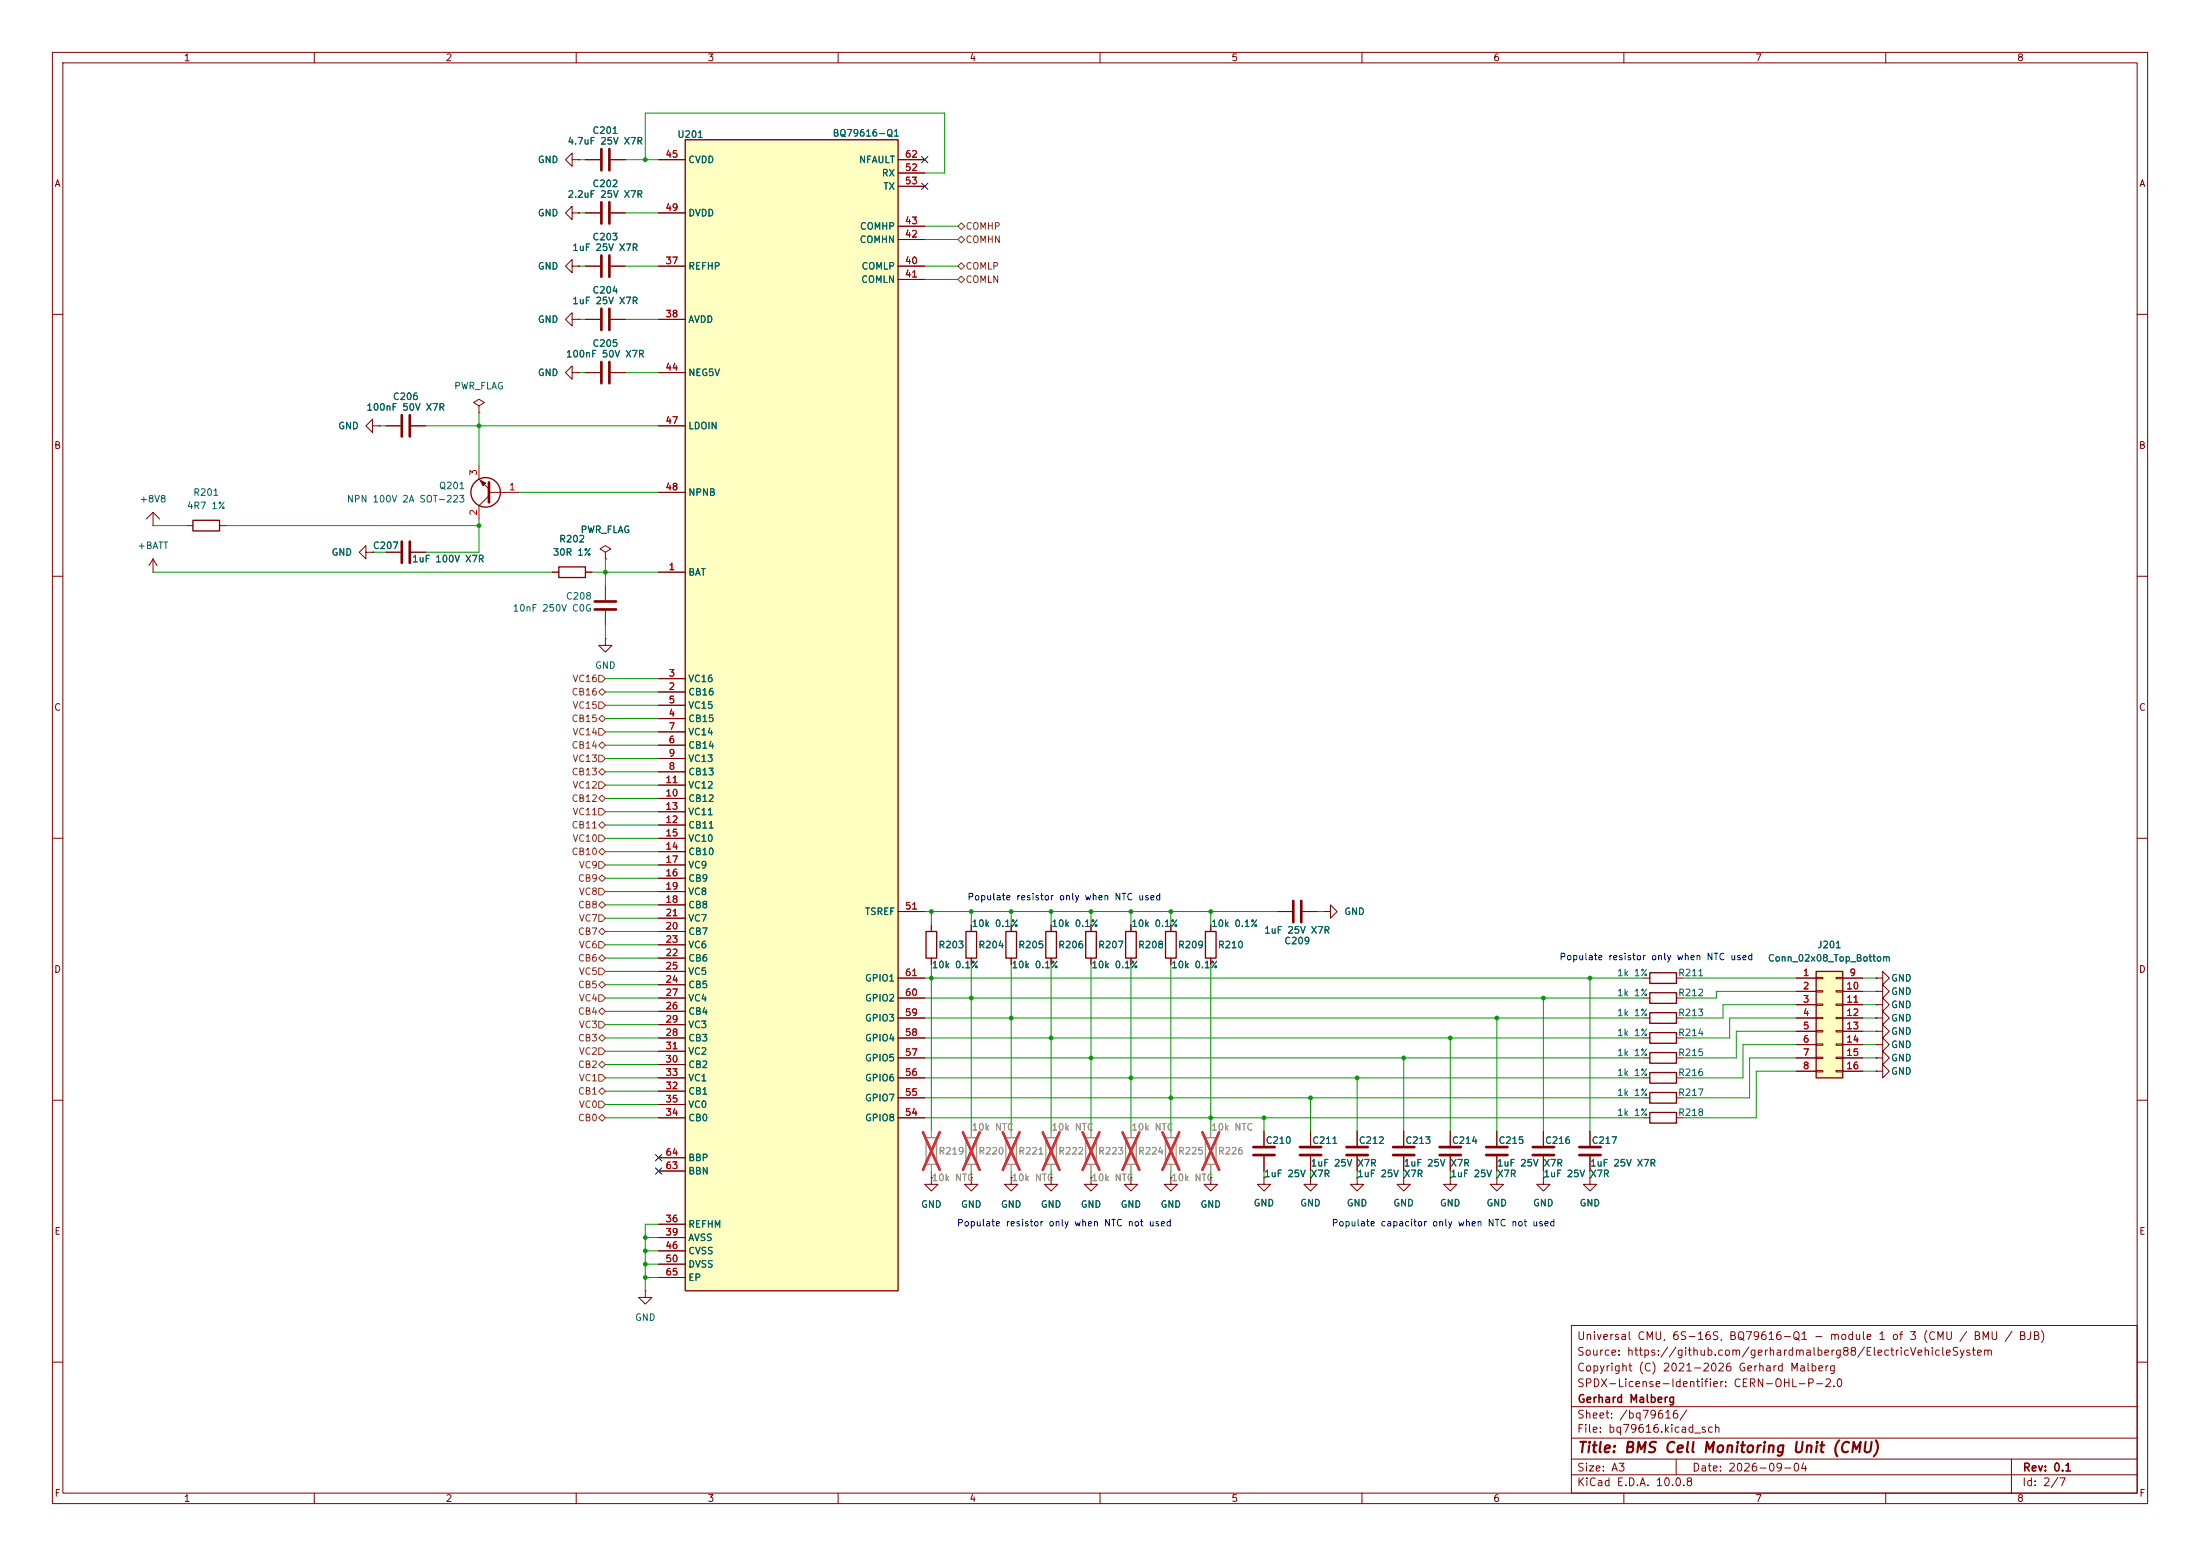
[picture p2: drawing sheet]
<svg xmlns="http://www.w3.org/2000/svg" width="420mm" height="297mm" viewBox="0 0 420 297" stroke-linecap="round" stroke-linejoin="round" font-family="sans-serif">
<g fill="none" stroke="#840000" stroke-width=".19">
<path d="M10 10h400v277h-400zM12 12h396v273h-396zM60 10v2M110 10v2M160 10v2M210 10v2M260 10v2M310 10v2M360 10v2M109.2 50.8v-1.3l-1.3 1.3 1.3 1.3v-1.3h1.3M110.5 50.8h.1M111.8 50.8h2.8"/>
<path d="M111.8 40.6h2.8M116.6 50.8h2.8M116.6 40.6h2.8M10 60h2M109.2 61v-1.3l-1.3 1.3 1.3 1.2v-1.2h1.3M110.5 61h.1M111.8 61h2.8M116.6 61h2.8M408 60h2M71.1 81.3v-1.3l-1.3 1.3 1.3 1.3v-1.3h1.3M72.4 81.3h.1M10 110h2"/>
<path d="M115.6 105.4l1-.6-1-.7-1 .7 1 .6v1.3M115.6 106.7h.1M408 110h2M10 160h2M408 160h2M177.8 176.5v1.3M185.4 176.5v1.3M215.9 176.5v1.3M223.5 176.5v1.3M231.1 176.5v1.3M243.8 174h2.8M248.7 174h2.8"/>
<path d="M252.7 174h1.3v-1.3l1.3 1.3-1.3 1.3v-1.3M252.7 174h.1M177.8 182.9v1.3M185.4 182.9v1.3M215.9 182.9v1.3M223.5 182.9v1.3M231.1 182.9v1.3M313.7 198.1h1.3M313.7 194.3h1.3M313.7 190.5h1.3M313.7 186.7h1.3M320 198.1h1.3"/>
<path d="M320 194.3h1.3M320 190.5h1.3M320 186.7h1.3M358.1 194.3h1.3v-1.3l1.3 1.3-1.3 1.3v-1.3M358.1 194.3h.1M358.1 191.8h1.3v-1.3l1.3 1.3-1.3 1.2v-1.2M358.1 191.8h.1M358.1 196.9h1.3v-1.3l1.3 1.3-1.3 1.2v-1.2M358.1 196.9h.1M10 210h2M276.9 215.9v2.8M285.7 215.9v2.8"/>
<path d="M294.6 215.9v2.8M303.5 215.9v2.8M313.7 213.4h1.3M313.7 205.7h1.3M313.7 201.9h1.3M313.7 209.6h1.3M320 213.4h1.3M320 205.7h1.3M320 201.9h1.3M320 209.6h1.3M408 210h2M268 224.8v1.3h1.2l-1.2 1.2-1.3-1.2h1.3"/>
<path d="M268 224.8h.1M276.9 220.7v2.8M285.7 224.8v1.3h1.3l-1.3 1.2-1.2-1.2h1.2M285.7 224.8h.1M285.7 220.7v2.8M294.6 224.8v1.3h1.3l-1.3 1.2-1.2-1.2h1.2M294.6 224.8h.1M294.6 220.7v2.8M303.5 224.8v1.3h1.3l-1.3 1.2-1.2-1.2h1.2M303.5 224.8h.1M303.5 220.7v2.8M123.2 246.4v1.2h1.3l-1.3 1.3-1.3-1.3h1.3"/>
<path d="M123.2 246.4h.1M300 253h108v32h-108zM10 260h2M300 278.5h108M300 274.5h108M300 268.5h108M320 278.5v3M384 278.5v6.5M408 260h2M60 285v2M110 285v2M160 285v2"/>
<path d="M210 285v2M260 285v2M300 281.5h108M310 285v2M360 285v2"/>
</g>
<g fill="none" stroke="#840000" stroke-width=".25">
<path d="M176.8 177.8h2v5.1h-2zM184.4 177.8h2v5.1h-2zM214.9 177.8h2v5.1h-2zM222.5 177.8h2v5.1h-2zM230.1 177.8h2.1v5.1h-2.1zM315 197.1h5v2h-5zM315 193.3h5v2h-5zM315 189.5h5v2h-5zM315 185.7h5v2h-5zM315 212.3h5v2.1h-5zM315 204.7h5v2.1h-5zM315 200.9h5v2h-5z"/>
<path d="M315 208.5h5v2.1h-5z"/>
</g>
<g fill="none" stroke="#840000" stroke-width=".51">
<path d="M114.8 38.6v4.1M116.3 38.6v4.1M114.8 48.8v4M114.8 58.9v4.1M116.3 48.8v4M116.3 58.9v4.1M246.9 172v4M248.4 172v4M274.8 218.9h4.1M283.7 218.9h4.1M292.6 218.9h4.1M301.5 218.9h4.1"/>
<path d="M274.8 220.5h4.1M283.7 220.5h4.1M292.6 220.5h4.1M301.5 220.5h4.1"/>
</g>
<path d="M230.1 217.2h2.1v5h-2.1z" fill="none" stroke="#9c9b98" stroke-width=".25"/>
<path d="M231.1 215.9v1.3M231.1 222.2v1.3" fill="none" stroke="#9c9b98" stroke-width=".19"/>
<path d="M229.5 216.1l3.2 7.2M232.7 216.1l-3.2 7.2" fill="none" stroke="#e12e31" stroke-width=".46"/>
<path d="M346.7 185.4h5.1v20.3h-5.1z" fill="#ffffc2"/>
<path d="M192 177.8h2.1v5.1h-2.1zM199.6 177.8h2.1v5.1h-2.1zM207.3 177.8h2v5.1h-2zM346.7 185.4h5.1v20.3h-5.1z" fill="none" stroke="#840000" stroke-width=".25"/>
<g fill="none" stroke="#840000" stroke-width=".19">
<path d="M109.2 30.5v-1.3l-1.3 1.3 1.3 1.3v-1.3h1.3M110.5 30.5h.1M111.8 30.5h2.8M116.6 30.5h2.8M109.2 40.6v-1.2l-1.3 1.2 1.3 1.3v-1.3h1.3M110.5 40.6h.1M109.2 71.1v-1.2l-1.3 1.2 1.3 1.3v-1.3h1.3M110.5 71.1h.1M111.8 71.1h2.8M116.6 71.1h2.8M69.8 105.4v-1.3l-1.2 1.3 1.2 1.3v-1.3h1.3M71.1 105.4h.1"/>
<path d="M73.7 105.4h2.8M78.5 105.4h2.8M193 176.5v1.3M200.7 176.5v1.3M208.3 176.5v1.3M193 182.9v1.3M200.7 182.9v1.3M208.3 182.9v1.3M342.9 186.7h3.8M342.9 189.2h3.8M342.9 191.8h3.8M342.9 194.3h3.8"/>
<path d="M342.9 196.9h3.8M342.9 199.4h3.8M346.7 186.6h1.3v.2h-1.3zM346.7 189.1h1.3v.3h-1.3zM346.7 191.6h1.3v.3h-1.3zM346.7 194.2h1.3v.2h-1.3zM346.7 196.7h1.3v.3h-1.3zM346.7 199.3h1.3v.2h-1.3zM350.5 186.6h1.3v.2h-1.3zM350.5 189.1h1.3v.3h-1.3zM350.5 191.6h1.3v.3h-1.3zM350.5 194.2h1.3v.2h-1.3z"/>
<path d="M350.5 196.7h1.3v.3h-1.3zM350.5 199.3h1.3v.2h-1.3zM351.8 186.7h3.8M351.8 189.2h3.8M351.8 191.8h3.8M351.8 194.3h3.8M351.8 196.9h3.8M351.8 199.4h3.8M358.1 199.4h1.3v-1.3l1.3 1.3-1.3 1.3v-1.3M358.1 199.4h.1M358.1 186.7h1.3v-1.3l1.3 1.3-1.3 1.3v-1.3M358.1 186.7h.1"/>
<path d="M358.1 189.2h1.3v-1.2l1.3 1.2-1.3 1.3v-1.3M358.1 189.2h.1M259.1 215.9v2.8M342.9 201.9h3.8M342.9 204.5h3.8M346.7 201.8h1.3v.3h-1.3zM346.7 204.3h1.3v.3h-1.3zM350.5 201.8h1.3v.3h-1.3zM350.5 204.3h1.3v.3h-1.3zM351.8 201.9h3.8M351.8 204.5h3.8M358.1 204.5h1.3v-1.3l1.3 1.3-1.3 1.2v-1.2"/>
<path d="M358.1 204.5h.1M358.1 201.9h1.3v-1.2l1.3 1.2-1.3 1.3v-1.3M358.1 201.9h.1M177.8 224.8v1.3h1.3l-1.3 1.2-1.3-1.2h1.3M177.8 224.8h.1M223.5 224.8v1.3h1.3l-1.3 1.2-1.3-1.2h1.3M223.5 224.8h.1M231.1 224.8v1.3h1.3l-1.3 1.2-1.2-1.2h1.2M231.1 224.8h.1M259.1 220.7v2.8M276.9 224.8v1.3h1.2l-1.2 1.2-1.3-1.2h1.3M276.9 224.8h.1"/>
</g>
<path d="M114.8 28.4v4.1M116.3 28.4v4.1M114.8 69.1v4.1M116.3 69.1v4.1M76.7 103.4v4M78.2 103.4v4M257 218.9h4.1M257 220.5h4.1" fill="none" stroke="#840000" stroke-width=".51"/>
<path d="M176.8 217.2h2v5h-2zM184.4 217.2h2v5h-2zM192 217.2h2.1v5h-2.1zM199.6 217.2h2.1v5h-2.1zM207.3 217.2h2v5h-2zM214.9 217.2h2v5h-2zM222.5 217.2h2v5h-2z" fill="none" stroke="#9c9b98" stroke-width=".25"/>
<g fill="none" stroke="#9c9b98" stroke-width=".19">
<path d="M177.8 215.9v1.3M185.4 215.9v1.3M193 215.9v1.3M200.7 215.9v1.3M208.3 215.9v1.3M215.9 215.9v1.3M223.5 215.9v1.3M177.8 222.2v1.3M185.4 222.2v1.3M193 222.2v1.3M200.7 222.2v1.3M208.3 222.2v1.3"/>
<path d="M215.9 222.2v1.3M223.5 222.2v1.3"/>
</g>
<g fill="none" stroke="#e12e31" stroke-width=".46">
<path d="M176.2 216.1l3.2 7.2M179.4 216.1l-3.2 7.2M183.8 216.1l3.2 7.2M187 216.1l-3.2 7.2M191.4 216.1l3.2 7.2M194.6 216.1l-3.2 7.2M199.1 216.1l3.2 7.2M202.3 216.1l-3.2 7.2M206.7 216.1l3.2 7.2M209.9 216.1l-3.2 7.2M214.3 216.1l3.2 7.2M217.5 216.1l-3.2 7.2"/>
<path d="M221.9 216.1l3.2 7.2M225.1 216.1l-3.2 7.2"/>
</g>
<path d="M130.8 26.7h40.6v219.7h-40.6z" fill="#ffffc2"/>
<g fill="none" stroke="#840000" stroke-width=".25">
<path d="M130.8 26.7h40.6v219.7h-40.6zM36.8 99.3h5.1v2h-5.1zM106.7 108.2h5.1v2h-5.1z"/>
<circle cx="92.7" cy="94" r="2.82"/>
</g>
<g fill="none" stroke="#840000" stroke-width=".19">
<path d="M110.5 30.5h.1M111.8 30.5h2.8M116.6 30.5h2.8M125.7 30.5h5.1M171.4 30.5h5.1M171.4 33h5.1M171.4 35.6h5.1M110.5 50.8h.1M110.5 40.6h.1M111.8 50.8h2.8M111.8 40.6h2.8M116.6 50.8h2.8"/>
<path d="M116.6 40.6h2.8M125.7 50.8h5.1M125.7 40.6h5.1M171.4 50.8h5.1M171.4 53.3h5.1M171.4 45.7h5.1M171.4 43.2h5.1M91.4 77.5l1.1-.7-1.1-.6-1 .6 1 .7v1.2M91.4 78.7h.1M110.5 61h.1M110.5 71.1h.1M111.8 61h2.8"/>
<path d="M111.8 71.1h2.8M116.6 61h2.8M116.6 71.1h2.8M125.7 61h5.1M125.7 71.1h5.1M27.9 99.1l1.3-1.3 1.3 1.3M29.2 97.8v2.5M72.4 81.3h.1M73.7 81.3h2.8M78.5 81.3h2.8M91.4 88.9v2.5l1.9 1.9M93.3 94h5.8"/>
<path d="M93.3 94.6l-1.9 1.9v2.6M125.7 81.3h5.1M125.7 94h5.1M29.2 109.2h.1M29.2 100.3h.1M29.2 106.7l-.8 1.3M29.2 106.7l.8 1.3M29.2 106.7v2.5M35.6 100.3h1.2M41.9 100.3h1.3M71.1 105.4h.1M73.7 105.4h2.8"/>
<path d="M78.5 105.4h2.8M105.4 109.2h1.3M111.8 109.2h1.2M115.6 106.7h.1M115.6 111.8v2.8M115.6 116.6v2.8M125.7 109.2h5.1M115.6 121.9v1.3h1.2l-1.2 1.3-1.3-1.3h1.3M115.6 121.9h.1M125.7 132.1h5.1M125.7 129.5h5.1M125.7 137.2h5.1"/>
<path d="M125.7 134.6h5.1M125.7 139.7h5.1M125.7 142.2h5.1M125.7 147.3h5.1M125.7 144.8h5.1M125.7 152.4h5.1M125.7 149.9h5.1M125.7 157.5h5.1M125.7 154.9h5.1M125.7 162.6h5.1M125.7 160h5.1M125.7 167.6h5.1"/>
<path d="M125.7 165.1h5.1M125.7 172.7h5.1M125.7 170.2h5.1M125.7 177.8h5.1M125.7 175.3h5.1M171.4 174h5.1M177.8 176.5v1.3M185.4 176.5v1.3M193 176.5v1.3M200.7 176.5v1.3M208.3 176.5v1.3M215.9 176.5v1.3"/>
<path d="M223.5 176.5v1.3M231.1 176.5v1.3M243.8 174h2.8M248.7 174h2.8M252.7 174h.1M125.7 182.9h5.1M125.7 180.3h5.1M125.7 188h5.1M125.7 185.4h5.1M125.7 193h5.1M125.7 190.5h5.1M125.7 198.1h5.1"/>
<path d="M125.7 195.6h5.1M171.4 190.5h5.1M171.4 198.1h5.1M171.4 194.3h5.1M171.4 186.7h5.1M177.8 182.9v1.3M185.4 182.9v1.3M193 182.9v1.3M200.7 182.9v1.3M208.3 182.9v1.3M215.9 182.9v1.3M223.5 182.9v1.3"/>
<path d="M231.1 182.9v1.3M342.9 194.3h3.8M342.9 186.7h3.8M342.9 189.2h3.8M342.9 191.8h3.8M342.9 196.9h3.8M342.9 199.4h3.8M351.8 194.3h3.8M351.8 186.7h3.8M351.8 189.2h3.8M351.8 191.8h3.8M351.8 196.9h3.8"/>
<path d="M351.8 199.4h3.8M358.1 199.4h.1M358.1 186.7h.1M358.1 189.2h.1M358.1 196.9h.1M358.1 194.3h.1M358.1 191.8h.1M125.7 203.2h5.1M125.7 200.7h5.1M125.7 208.3h5.1M125.7 205.7h5.1M125.7 213.4h5.1"/>
<path d="M125.7 210.8h5.1M171.4 205.7h5.1M171.4 213.4h5.1M171.4 209.6h5.1M171.4 201.9h5.1M241.3 215.9v2.8M250.2 215.9v2.8M259.1 215.9v2.8M268 215.9v2.8M276.9 215.9v2.8M285.7 215.9v2.8M294.6 215.9v2.8"/>
<path d="M303.5 215.9v2.8M342.9 201.9h3.8M342.9 204.5h3.8M351.8 201.9h3.8M351.8 204.5h3.8M358.1 204.5h.1M358.1 201.9h.1M125.7 233.7h5.1M125.7 236.2h5.1M125.7 238.8h5.1M125.7 223.5h5.1M125.7 221h5.1"/>
<path d="M177.8 224.8h.1M185.4 224.8v1.3h1.3l-1.3 1.2-1.3-1.2h1.3M185.4 224.8h.1M193 224.8v1.3h1.3l-1.3 1.2-1.2-1.2h1.2M193 224.8h.1M200.7 224.8v1.3h1.2l-1.2 1.2-1.3-1.2h1.3M200.7 224.8h.1M208.3 224.8v1.3h1.2l-1.2 1.2-1.3-1.2h1.3M208.3 224.8h.1M215.9 224.8v1.3h1.3l-1.3 1.2-1.3-1.2h1.3M215.9 224.8h.1M223.5 224.8h.1"/>
<path d="M231.1 224.8h.1M241.3 224.8v1.3h1.3l-1.3 1.2-1.3-1.2h1.3M241.3 224.8h.1M241.3 220.7v2.8M250.2 224.8v1.3h1.3l-1.3 1.2-1.3-1.2h1.3M250.2 224.8h.1M250.2 220.7v2.8M259.1 224.8v1.3h1.2l-1.2 1.2-1.3-1.2h1.3M259.1 224.8h.1M259.1 220.7v2.8M268 224.8h.1M268 220.7v2.8"/>
<path d="M276.9 224.8h.1M276.9 220.7v2.8M285.7 224.8h.1M285.7 220.7v2.8M294.6 224.8h.1M294.6 220.7v2.8M303.5 224.8h.1M303.5 220.7v2.8M125.7 241.3h5.1M125.7 243.8h5.1"/>
</g>
<path d="M76.7 79.2v4.1M78.2 79.2v4.1M93.3 92.1v3.8M113.5 114.8h4.1M113.5 116.3h4.1M239.3 218.9h4M248.2 218.9h4M265.9 218.9h4.1M239.3 220.5h4M248.2 220.5h4M265.9 220.5h4.1" fill="none" stroke="#840000" stroke-width=".51"/>
<path d="M91.7 91.7l1 .5-.5 .5z" fill="#840000" stroke="#840000" stroke-width=".19"/>
<g fill="none" stroke="#725600" stroke-width=".19">
<path d="M182.9 50.8l.6-.6 .6 .6-.6 .6zM182.9 53.3l.6-.6 .6 .6-.6 .7zM182.9 45.7l.6-.6 .6 .6-.6 .7zM183.5 42.5l.6 .7-.6 .6-.6-.6zM114.3 137.2l.6-.7 .7 .7-.7 .6zM114.3 132.1l.6-.7 .7 .7-.7 .6zM114.3 128.9h.6l.7 .6-.7 .7h-.6zM114.3 139.1h.6l.7 .6-.7 .6h-.6zM114.3 134h.6l.7 .6-.7 .7h-.6zM114.3 144.1h.6l.7 .7-.7 .6h-.6zM114.3 147.3l.6-.6 .7 .6-.7 .7zM114.3 159.4h.6l.7 .6-.7 .7h-.6z"/>
<path d="M114.3 142.2l.6-.6 .7 .6-.7 .7zM114.3 149.2h.6l.7 .7-.7 .6h-.6zM114.3 152.4l.6-.6 .7 .6-.7 .6zM114.3 157.5l.6-.7 .7 .7-.7 .6zM114.3 154.3h.6l.7 .6-.7 .7h-.6zM114.3 179.7h.6l.7 .6-.7 .7h-.6zM114.3 174.6h.6l.7 .7-.7 .6h-.6zM114.3 177.8l.6-.6 .7 .6-.7 .6zM114.3 162.6l.6-.7 .7 .7-.7 .6zM114.3 164.5h.6l.7 .6-.7 .6h-.6zM114.3 169.5h.6l.7 .7-.7 .6h-.6zM114.9 172.1l.7 .6-.7 .7-.6-.7z"/>
<path d="M114.9 167l.7 .6-.7 .7-.6-.7zM114.3 193l.6-.6 .7 .6-.7 .7zM114.3 194.9h.6l.7 .7-.7 .6h-.6zM114.3 182.9l.6-.7 .7 .7-.7 .6zM114.3 198.1l.6-.6 .7 .6-.7 .7zM114.3 189.9h.6l.7 .6-.7 .6h-.6zM114.3 184.8h.6l.7 .6-.7 .7h-.6zM114.3 188l.6-.7 .7 .7-.7 .6zM114.3 200h.6l.7 .7-.7 .6h-.6zM114.3 210.2h.6l.7 .6-.7 .7h-.6zM114.3 203.2l.6-.6 .7 .6-.7 .6zM114.3 205.1h.6l.7 .6-.7 .7h-.6z"/>
<path d="M114.3 208.3l.6-.7 .7 .7-.7 .6zM114.9 212.7l.7 .7-.7 .6-.6-.6z"/>
</g>
<g fill="none" stroke="#009600" stroke-width=".19">
<path d="M110.5 30.5h1.3M119.4 30.5h6.3M123.2 30.5v-8.9h57.1v11.4h-3.8M110.5 50.8h1.3M110.5 40.6h1.3M119.4 50.8h6.3M119.4 40.6h6.3M176.5 50.8h6.4M176.5 43.2h6.4M176.5 53.3h6.4M176.5 45.7h6.4M91.4 78.7v10.2"/>
<path d="M110.5 61h1.3M110.5 71.1h1.3M119.4 61h6.3M119.4 71.1h6.3M72.4 81.3h1.3M81.3 81.3h44.4M91.4 99.1v6.3h-10.1M99.1 94h26.6M29.2 100.3h6.4M29.2 109.2h76.2M43.2 100.3h48.2M71.1 105.4h2.6"/>
<path d="M113 109.2h12.7M115.6 106.7v5.1M115.6 119.4v2.5M115.6 132.1h10.1M115.6 134.6h10.1M115.6 137.2h10.1M115.6 129.5h10.1M115.6 139.7h10.1M115.6 142.2h10.1M115.6 144.8h10.1M115.6 147.3h10.1M115.6 149.9h10.1"/>
<path d="M115.6 154.9h10.1M115.6 157.5h10.1M115.6 152.4h10.1M115.6 160h10.1M115.6 165.1h10.1M115.6 162.6h10.1M115.6 167.6h10.1M115.6 170.2h10.1M115.6 177.8h10.1M115.6 175.3h10.1M115.6 172.7h10.1M176.5 174h67.3"/>
<path d="M177.8 174v2.5M185.4 174v2.5M193 174v2.5M200.7 174v2.5M208.3 174v2.5M215.9 174v2.5M223.5 174v2.5M231.1 174v2.5M251.5 174h1.2M115.6 198.1h10.1M115.6 190.5h10.1M115.6 180.3h10.1"/>
<path d="M115.6 188h10.1M115.6 185.4h10.1M115.6 193h10.1M115.6 182.9h10.1M115.6 195.6h10.1M176.5 194.3h137.2M176.5 198.1h137.2M176.5 186.7h137.2M176.5 190.5h137.2M177.8 184.2v31.7M185.4 184.2v31.7M193 184.2v31.7"/>
<path d="M200.7 184.2v31.7M208.3 184.2v31.7M215.9 184.2v31.7M223.5 184.2v31.7M231.1 184.2v31.7M276.9 198.1v17.8M285.7 194.3v21.6M294.6 190.5v25.4M303.5 186.7v29.2M321.3 186.7h21.6M342.9 199.4h-10.2v6.3h-11.4M342.9 191.8h-14v2.5h-7.6"/>
<path d="M342.9 194.3h-12.7v3.8h-8.9M342.9 196.9h-11.4v5h-10.2M342.9 189.2h-15.2v1.3h-6.4M355.6 194.3h2.5M355.6 186.7h2.5M355.6 196.9h2.5M355.6 191.8h2.5M355.6 189.2h2.5M355.6 199.4h2.5M115.6 200.7h10.1M115.6 213.4h10.1M115.6 208.3h10.1"/>
<path d="M115.6 203.2h10.1M115.6 205.7h10.1M115.6 210.8h10.1M176.5 213.4h137.2M176.5 205.7h137.2M176.5 209.6h137.2M176.5 201.9h137.2M241.3 213.4v2.5M250.2 209.6v6.3M259.1 205.7v10.2M268 201.9v14M342.9 204.5h-7.6v8.9h-14"/>
<path d="M342.9 201.9h-8.9v7.7h-12.7M355.6 201.9h2.5M355.6 204.5h2.5M123.2 238.8h2.5M123.2 236.2h2.5M125.7 233.7h-2.5v12.7M177.8 223.5v1.3M185.4 223.5v1.3M193 223.5v1.3M200.7 223.5v1.3M208.3 223.5v1.3M215.9 223.5v1.3"/>
<path d="M223.5 223.5v1.3M231.1 223.5v1.3M241.3 223.5v1.3M250.2 223.5v1.3M259.1 223.5v1.3M268 223.5v1.3M276.9 223.5v1.3M285.7 223.5v1.3M294.6 223.5v1.3M303.5 223.5v1.3M123.2 241.3h2.5M123.2 243.8h2.5"/>
</g>
<path d="M175.9 35l1.2 1.2M175.9 29.9l1.2 1.2M177.1 35l-1.2 1.2M177.1 29.9l-1.2 1.2M125.1 222.9l1.2 1.2M125.1 220.4l1.2 1.2M126.3 222.9l-1.2 1.2M126.3 220.4l-1.2 1.2" fill="none" stroke="#000084" stroke-width=".19"/>
<g fill="none" stroke="#9c9b98" stroke-width=".19">
<path d="M177.8 215.9v1.3M185.4 215.9v1.3M193 215.9v1.3M200.7 215.9v1.3M208.3 215.9v1.3M215.9 215.9v1.3M223.5 215.9v1.3M231.1 215.9v1.3M177.8 222.2v1.3M185.4 222.2v1.3M193 222.2v1.3M200.7 222.2v1.3"/>
<path d="M208.3 222.2v1.3M215.9 222.2v1.3M223.5 222.2v1.3M231.1 222.2v1.3"/>
</g>
<g fill="none" stroke="#e12e31" stroke-width=".46">
<path d="M176.2 216.1l3.2 7.2M179.4 216.1l-3.2 7.2M183.8 216.1l3.2 7.2M187 216.1l-3.2 7.2M191.4 216.1l3.2 7.2M194.6 216.1l-3.2 7.2M199.1 216.1l3.2 7.2M202.3 216.1l-3.2 7.2M206.7 216.1l3.2 7.2M209.9 216.1l-3.2 7.2M214.3 216.1l3.2 7.2M217.5 216.1l-3.2 7.2"/>
<path d="M221.9 216.1l3.2 7.2M225.1 216.1l-3.2 7.2M229.5 216.1l3.2 7.2M232.7 216.1l-3.2 7.2"/>
</g>
<g fill="#009600">
<circle cx="193" cy="194.3" r=".46"/>
<circle cx="208.3" cy="201.9" r=".46"/>
<circle cx="200.7" cy="198.1" r=".46"/>
<circle cx="215.9" cy="205.7" r=".46"/>
<circle cx="223.5" cy="209.6" r=".46"/>
<circle cx="276.9" cy="198.1" r=".46"/>
<circle cx="285.7" cy="194.3" r=".46"/>
<circle cx="294.6" cy="190.5" r=".46"/>
<circle cx="303.5" cy="186.7" r=".46"/>
<circle cx="231.1" cy="213.4" r=".46"/>
<circle cx="241.3" cy="213.4" r=".46"/>
<circle cx="268" cy="201.9" r=".46"/>
<circle cx="259.1" cy="205.7" r=".46"/>
<circle cx="250.2" cy="209.6" r=".46"/>
<circle cx="223.5" cy="174" r=".46"/>
<circle cx="231.1" cy="174" r=".46"/>
<circle cx="215.9" cy="174" r=".46"/>
<circle cx="200.7" cy="174" r=".46"/>
<circle cx="193" cy="174" r=".46"/>
<circle cx="208.3" cy="174" r=".46"/>
<circle cx="185.4" cy="174" r=".46"/>
<circle cx="185.4" cy="190.5" r=".46"/>
<circle cx="177.8" cy="174" r=".46"/>
<circle cx="177.8" cy="186.7" r=".46"/>
<circle cx="123.2" cy="30.5" r=".46"/>
<circle cx="123.2" cy="236.2" r=".46"/>
<circle cx="123.2" cy="241.3" r=".46"/>
<circle cx="123.2" cy="243.8" r=".46"/>
<circle cx="123.2" cy="238.8" r=".46"/>
<circle cx="91.4" cy="81.3" r=".46"/>
<circle cx="115.6" cy="109.2" r=".46"/>
<circle cx="91.4" cy="100.3" r=".46"/>
</g>
<text font-size="2" fill="#840000" x="301" y="277.8">Title: BMS Cell Monitoring Unit (CMU)</text>
<g font-size="1.5" fill="#840000">
<text x="300.9" y="256.1">Universal CMU, 6S-16S, BQ79616-Q1 - module 1 of 3 (CMU / BMU / BJB)</text>
<text x="300.9" y="262.1">Copyright (C) 2021-2026 Gerhard Malberg</text>
<text x="300.9" y="259.1">Source: https://github.com/gerhardmalberg88/ElectricVehicleSystem</text>
<text x="300.9" y="265.1">SPDX-License-Identifier: CERN-OHL-P-2.0</text>
<text x="301" y="268.1">Gerhard Malberg</text>
<text x="300.9" y="273.8">File: bq79616.kicad_sch</text>
<text x="300.9" y="271.1">Sheet: /bq79616/</text>
<text x="300.9" y="281.2">Size: A3</text>
<text x="322.9" y="281.2">Date: 2026-09-04</text>
<text x="386" y="281.2">Rev: 0.1</text>
<text x="300.9" y="284">KiCad E.D.A. 10.0.8</text>
<text x="385.9" y="284">Id: 2/7</text>
</g>
<g font-size="1.3" fill="#840000">
<text x="35" y="12">1</text>
<text x="85" y="12">2</text>
<text x="135" y="12">3</text>
<text x="185" y="12">4</text>
<text x="235" y="12">5</text>
<text x="285" y="12">6</text>
<text x="335" y="12">7</text>
<text x="385" y="12">8</text>
<text x="10.3" y="36">A</text>
<text x="408.3" y="36">A</text>
<text x="10.2" y="86">B</text>
<text x="408.2" y="86">B</text>
<text x="10.2" y="136">C</text>
<text x="408.2" y="136">C</text>
<text x="10.2" y="186">D</text>
<text x="408.2" y="186">D</text>
<text x="10.3" y="236">E</text>
<text x="408.3" y="236">E</text>
<text x="10.3" y="286">F</text>
<text x="35" y="287">1</text>
<text x="85" y="287">2</text>
<text x="135" y="287">3</text>
<text x="185" y="287">4</text>
<text x="235" y="287">5</text>
<text x="285" y="287">6</text>
<text x="335" y="287">7</text>
<text x="385" y="287">8</text>
<text x="408.3" y="286">F</text>
</g>
<g font-size="1.3" fill="#006464">
<text x="108.2" y="27.9">4.7uF 25V X7R</text>
<text x="113" y="25.9">C201</text>
<text x="129.2" y="26.6">U201</text>
<text x="158.8" y="26.4">BQ79616-Q1</text>
<text x="102.6" y="31.4">GND</text>
<text x="131.3" y="31.4">CVDD</text>
<text x="163.9" y="31.4">NFAULT</text>
<text x="168.2" y="34">RX</text>
<text x="102.6" y="41.6">GND</text>
<text x="108.2" y="38">2.2uF 25V X7R</text>
<text x="113" y="36">C202</text>
<text x="131.3" y="41.6">DVDD</text>
<text x="168.5" y="36.5">TX</text>
<text x="113" y="46.2">C203</text>
<text x="164" y="46.7">COMHN</text>
<text x="164.1" y="44.1">COMHP</text>
<text x="102.6" y="51.8">GND</text>
<text x="109.2" y="48.2">1uF 25V X7R</text>
<text x="131.3" y="51.8">REFHP</text>
<text x="164.4" y="51.8">COMLP</text>
<text x="109.2" y="58.4">1uF 25V X7R</text>
<text x="113" y="56.3">C204</text>
<text x="164.3" y="54.3">COMLN</text>
<text x="102.6" y="61.9">GND</text>
<text x="131.3" y="61.9">AVDD</text>
<text x="107.9" y="68.5">100nF 50V X7R</text>
<text x="113" y="66.5">C205</text>
<text x="74.9" y="76.7">C206</text>
<text x="86.6" y="74.6">PWR_FLAG</text>
<text x="102.6" y="72.1">GND</text>
<text x="131.3" y="72.1">NEG5V</text>
<text x="64.5" y="82.2">GND</text>
<text x="69.8" y="78.7">100nF 50V X7R</text>
<text x="131.3" y="82.2">LDOIN</text>
<text x="36.8" y="94.9">R201</text>
<text x="83.7" y="93.7">Q201</text>
<text x="131.3" y="94.9">NPNB</text>
<text x="26.5" y="96.2">+8V8</text>
<text x="35.6" y="97.5">4R7 1%</text>
<text x="66.1" y="96.2">NPN 100V 2A SOT-223</text>
<text x="26.1" y="105.1">+BATT</text>
<text x="63.2" y="106.4">GND</text>
<text x="71.1" y="105.1">C207</text>
<text x="78.6" y="107.6">1uF 100V X7R</text>
<text x="105.4" y="106.4">30R 1%</text>
<text x="106.6" y="103.8">R202</text>
<text x="110.7" y="102.1">PWR_FLAG</text>
<text x="131.3" y="110.2">BAT</text>
<text x="97.8" y="117">10nF 250V C0G</text>
<text x="107.9" y="114.8">C208</text>
<text x="113.5" y="128">GND</text>
<text x="131.3" y="130.5">VC16</text>
<text x="131.3" y="133">CB16</text>
<text x="131.3" y="135.6">VC15</text>
<text x="131.3" y="138.1">CB15</text>
<text x="131.3" y="143.2">CB14</text>
<text x="131.3" y="140.7">VC14</text>
<text x="131.3" y="148.3">CB13</text>
<text x="131.3" y="145.7">VC13</text>
<text x="131.3" y="153.4">CB12</text>
<text x="131.3" y="150.8">VC12</text>
<text x="131.3" y="155.9">VC11</text>
<text x="131.3" y="158.4">CB11</text>
<text x="131.3" y="161">VC10</text>
<text x="131.3" y="163.5">CB10</text>
<text x="131.3" y="166.1">VC9</text>
<text x="131.3" y="168.6">CB9</text>
<text x="131.3" y="173.7">CB8</text>
<text x="131.3" y="171.1">VC8</text>
<text x="131.3" y="178.8">CB7</text>
<text x="131.3" y="176.2">VC7</text>
<text x="165" y="175">TSREF</text>
<text x="185.4" y="177.2">10k 0.1%</text>
<text x="200.6" y="177.2">10k 0.1%</text>
<text x="215.9" y="177.2">10k 0.1%</text>
<text x="231.1" y="177.2">10k 0.1%</text>
<text x="241.2" y="178.5">1uF 25V X7R</text>
<text x="256.5" y="175">GND</text>
<text x="131.3" y="183.8">CB6</text>
<text x="131.3" y="181.3">VC6</text>
<text x="177.8" y="185.1">10k 0.1%</text>
<text x="179.1" y="181.3">R203</text>
<text x="186.7" y="181.3">R204</text>
<text x="193" y="185.1">10k 0.1%</text>
<text x="194.3" y="181.3">R205</text>
<text x="201.9" y="181.3">R206</text>
<text x="208.3" y="185.1">10k 0.1%</text>
<text x="209.5" y="181.3">R207</text>
<text x="217.2" y="181.3">R208</text>
<text x="223.5" y="185.1">10k 0.1%</text>
<text x="224.8" y="181.3">R209</text>
<text x="232.4" y="181.3">R210</text>
<text x="245.1" y="180.5">C209</text>
<text x="337.4" y="183.8">Conn_02x08_Top_Bottom</text>
<text x="346.8" y="181.3">J201</text>
<text x="131.3" y="188.9">CB5</text>
<text x="131.3" y="186.4">VC5</text>
<text x="131.3" y="191.5">VC4</text>
<text x="165" y="191.5">GPIO2</text>
<text x="165" y="187.7">GPIO1</text>
<text x="308.6" y="190.4">1k 1%</text>
<text x="308.6" y="186.6">1k 1%</text>
<text x="320.3" y="190.4">R212</text>
<text x="320.3" y="186.6">R211</text>
<text x="360.9" y="187.7">GND</text>
<text x="360.9" y="190.2">GND</text>
<text x="131.3" y="194">CB4</text>
<text x="131.3" y="196.5">VC3</text>
<text x="165" y="195.3">GPIO3</text>
<text x="308.6" y="194.3">1k 1%</text>
<text x="320.3" y="194.3">R213</text>
<text x="360.9" y="195.3">GND</text>
<text x="360.9" y="192.7">GND</text>
<text x="360.9" y="197.8">GND</text>
<text x="131.3" y="199.1">CB3</text>
<text x="131.3" y="201.6">VC2</text>
<text x="165" y="202.9">GPIO5</text>
<text x="165" y="199.1">GPIO4</text>
<text x="308.6" y="198.1">1k 1%</text>
<text x="308.6" y="201.9">1k 1%</text>
<text x="320.3" y="198.1">R214</text>
<text x="320.3" y="201.9">R215</text>
<text x="360.9" y="200.4">GND</text>
<text x="360.9" y="202.9">GND</text>
<text x="131.3" y="204.2">CB2</text>
<text x="131.3" y="209.2">CB1</text>
<text x="131.3" y="206.7">VC1</text>
<text x="165" y="206.7">GPIO6</text>
<text x="308.6" y="205.7">1k 1%</text>
<text x="308.6" y="209.5">1k 1%</text>
<text x="320.3" y="205.7">R216</text>
<text x="320.3" y="209.5">R217</text>
<text x="360.9" y="205.4">GND</text>
<text x="131.3" y="214.3">CB0</text>
<text x="131.3" y="211.8">VC0</text>
<text x="165" y="214.3">GPIO8</text>
<text x="165" y="210.5">GPIO7</text>
<text x="308.6" y="213.3">1k 1%</text>
<text x="320.3" y="213.3">R218</text>
<text x="131.3" y="221.9">BBP</text>
<text x="241.5" y="218.6">C210</text>
<text x="250.4" y="218.6">C211</text>
<text x="259.3" y="218.6">C212</text>
<text x="268.2" y="218.6">C213</text>
<text x="277.1" y="218.6">C214</text>
<text x="286" y="218.6">C215</text>
<text x="294.9" y="218.6">C216</text>
<text x="303.7" y="218.6">C217</text>
<text x="131.3" y="224.5">BBN</text>
<text x="241.2" y="225">1uF 25V X7R</text>
<text x="250.1" y="223">1uF 25V X7R</text>
<text x="259" y="225">1uF 25V X7R</text>
<text x="267.9" y="223">1uF 25V X7R</text>
<text x="276.8" y="225">1uF 25V X7R</text>
<text x="285.7" y="223">1uF 25V X7R</text>
<text x="294.6" y="225">1uF 25V X7R</text>
<text x="303.5" y="223">1uF 25V X7R</text>
<text x="175.7" y="230.8">GND</text>
<text x="183.4" y="230.8">GND</text>
<text x="191" y="230.8">GND</text>
<text x="198.6" y="230.8">GND</text>
<text x="206.2" y="230.8">GND</text>
<text x="213.8" y="230.8">GND</text>
<text x="221.5" y="230.8">GND</text>
<text x="229.1" y="230.8">GND</text>
<text x="239.2" y="230.6">GND</text>
<text x="248.1" y="230.6">GND</text>
<text x="257" y="230.6">GND</text>
<text x="265.9" y="230.6">GND</text>
<text x="274.8" y="230.6">GND</text>
<text x="283.7" y="230.6">GND</text>
<text x="292.6" y="230.6">GND</text>
<text x="301.5" y="230.6">GND</text>
<text x="131.3" y="234.6">REFHM</text>
<text x="131.3" y="237.2">AVSS</text>
<text x="131.3" y="239.7">CVSS</text>
<text x="131.3" y="242.3">DVSS</text>
<text x="131.3" y="244.8">EP</text>
<text x="121.1" y="252.4">GND</text>
</g>
<g font-size="1.3" fill="#a90000">
<text x="126.9" y="30.4">45</text>
<text x="172.7" y="32.9">52</text>
<text x="172.7" y="35.5">53</text>
<text x="172.7" y="30.4">62</text>
<text x="126.9" y="40.6">49</text>
<text x="172.7" y="45.6">42</text>
<text x="172.7" y="43.1">43</text>
<text x="126.9" y="50.7">37</text>
<text x="172.7" y="50.7">40</text>
<text x="172.7" y="53.3">41</text>
<text x="126.9" y="60.9">38</text>
<text x="126.9" y="71">44</text>
<text x="126.9" y="81.2">47</text>
<text x="91.4" y="90.9" transform="rotate(-90 91.4 90.9)">3</text>
<text x="97.1" y="93.9">1</text>
<text x="126.9" y="93.9">48</text>
<text x="91.4" y="98.5" transform="rotate(-90 91.4 98.5)">2</text>
<text x="127.5" y="109.1">1</text>
<text x="127.5" y="132">2</text>
<text x="127.5" y="129.5">3</text>
<text x="127.5" y="137.1">4</text>
<text x="127.5" y="134.5">5</text>
<text x="127.5" y="142.2">6</text>
<text x="127.5" y="139.6">7</text>
<text x="126.9" y="149.8">11</text>
<text x="127.5" y="147.2">8</text>
<text x="127.5" y="144.7">9</text>
<text x="126.9" y="152.3">10</text>
<text x="126.9" y="154.9">13</text>
<text x="126.9" y="157.4">12</text>
<text x="126.9" y="159.9">15</text>
<text x="126.9" y="162.5">14</text>
<text x="126.9" y="167.6">16</text>
<text x="126.9" y="165">17</text>
<text x="126.9" y="172.6">18</text>
<text x="126.9" y="170.1">19</text>
<text x="172.7" y="173.9">51</text>
<text x="126.9" y="177.7">20</text>
<text x="126.9" y="175.2">21</text>
<text x="126.9" y="182.8">22</text>
<text x="126.9" y="180.3">23</text>
<text x="126.9" y="185.3">25</text>
<text x="126.9" y="187.9">24</text>
<text x="126.9" y="190.4">27</text>
<text x="172.7" y="190.4">60</text>
<text x="172.7" y="186.6">61</text>
<text x="344.1" y="186.6">1</text>
<text x="344.1" y="189.1">2</text>
<text x="344.1" y="191.7">3</text>
<text x="352.4" y="189.1">10</text>
<text x="352.4" y="191.7">11</text>
<text x="353" y="186.6">9</text>
<text x="126.9" y="193">26</text>
<text x="126.9" y="195.5">29</text>
<text x="172.7" y="194.2">59</text>
<text x="344.1" y="194.2">4</text>
<text x="344.1" y="196.8">5</text>
<text x="352.4" y="194.2">12</text>
<text x="352.4" y="196.8">13</text>
<text x="126.9" y="198">28</text>
<text x="126.9" y="203.1">30</text>
<text x="126.9" y="200.6">31</text>
<text x="172.7" y="201.8">57</text>
<text x="172.7" y="198">58</text>
<text x="344.1" y="199.3">6</text>
<text x="344.1" y="201.8">7</text>
<text x="352.4" y="199.3">14</text>
<text x="352.4" y="201.8">15</text>
<text x="126.9" y="208.2">32</text>
<text x="126.9" y="205.7">33</text>
<text x="172.7" y="209.5">55</text>
<text x="172.7" y="205.7">56</text>
<text x="344.1" y="204.4">8</text>
<text x="352.4" y="204.4">16</text>
<text x="126.9" y="213.3">34</text>
<text x="126.9" y="210.7">35</text>
<text x="172.7" y="213.3">54</text>
<text x="126.9" y="220.9">64</text>
<text x="126.9" y="223.4">63</text>
<text x="126.9" y="233.6">36</text>
<text x="126.9" y="236.1">39</text>
<text x="126.9" y="238.7">46</text>
<text x="126.9" y="241.2">50</text>
<text x="126.9" y="243.8">65</text>
</g>
<g font-size="1.3" fill="#725600">
<text x="184.2" y="46.7">COMHN</text>
<text x="184.2" y="44.1">COMHP</text>
<text x="184.2" y="51.8">COMLP</text>
<text x="184.2" y="54.3">COMLN</text>
<text x="109.2" y="130.5">VC16</text>
<text x="109" y="133">CB16</text>
<text x="109.2" y="135.6">VC15</text>
<text x="109" y="143.2">CB14</text>
<text x="109" y="138.1">CB15</text>
<text x="109.2" y="140.7">VC14</text>
<text x="109" y="148.3">CB13</text>
<text x="109.2" y="145.7">VC13</text>
<text x="109" y="153.4">CB12</text>
<text x="109.2" y="150.8">VC12</text>
<text x="109.2" y="155.9">VC11</text>
<text x="109" y="158.4">CB11</text>
<text x="109.2" y="161">VC10</text>
<text x="109" y="163.5">CB10</text>
<text x="110.4" y="166.1">VC9</text>
<text x="110.2" y="173.7">CB8</text>
<text x="110.2" y="168.6">CB9</text>
<text x="110.4" y="171.1">VC8</text>
<text x="110.2" y="178.8">CB7</text>
<text x="110.4" y="176.2">VC7</text>
<text x="110.2" y="183.8">CB6</text>
<text x="110.4" y="181.3">VC6</text>
<text x="110.2" y="188.9">CB5</text>
<text x="110.4" y="191.5">VC4</text>
<text x="110.4" y="186.4">VC5</text>
<text x="110.2" y="194">CB4</text>
<text x="110.4" y="196.5">VC3</text>
<text x="110.2" y="199.1">CB3</text>
<text x="110.4" y="201.6">VC2</text>
<text x="110.2" y="204.2">CB2</text>
<text x="110.2" y="209.2">CB1</text>
<text x="110.4" y="206.7">VC1</text>
<text x="110.2" y="214.3">CB0</text>
<text x="110.4" y="211.8">VC0</text>
</g>
<g font-size="1.3" fill="#0000c2">
<text x="184.6" y="172.2">Populate resistor only when NTC used</text>
<text x="297.6" y="183.6">Populate resistor only when NTC used</text>
<text x="182.6" y="234.4">Populate resistor only when NTC not used</text>
<text x="254.1" y="234.4">Populate capacitor only when NTC not used</text>
</g>
<g font-size="1.3" fill="#939391">
<text x="179.1" y="220.7">R219</text>
<text x="185.4" y="216.1">10k NTC</text>
<text x="186.7" y="220.7">R220</text>
<text x="194.3" y="220.7">R221</text>
<text x="200.6" y="216.1">10k NTC</text>
<text x="201.9" y="220.7">R222</text>
<text x="209.5" y="220.7">R223</text>
<text x="215.9" y="216.1">10k NTC</text>
<text x="217.2" y="220.7">R224</text>
<text x="224.8" y="220.7">R225</text>
<text x="231.1" y="216.1">10k NTC</text>
<text x="232.4" y="220.7">R226</text>
<text x="177.8" y="225.8">10k NTC</text>
<text x="193" y="225.8">10k NTC</text>
<text x="208.3" y="225.8">10k NTC</text>
<text x="223.5" y="225.8">10k NTC</text>
</g>
</svg>
